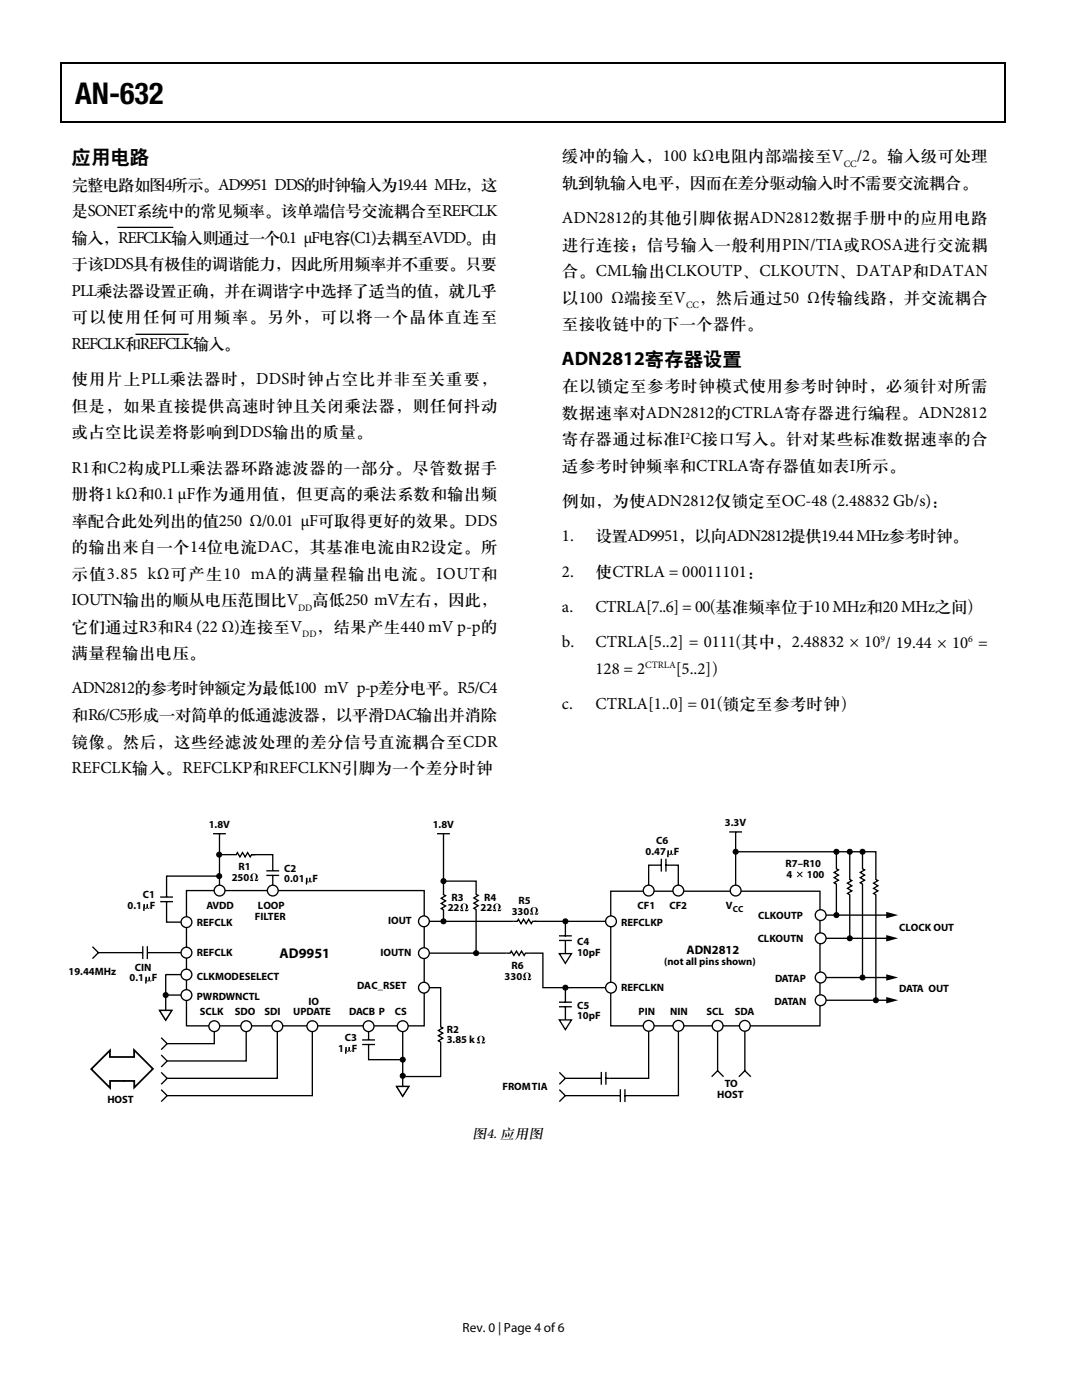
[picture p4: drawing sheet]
<svg xmlns="http://www.w3.org/2000/svg" width="216mm" height="279mm" viewBox="0 0 216 279" stroke-linecap="round" stroke-linejoin="round" font-family="sans-serif">
<path d="M121.9 177.9h41.7v26.8h-41.7zM163.6 182.6h13.7M163.6 187.3h13.7M163.6 195.1h13.7M163.6 199.6h13.7" fill="none" stroke="#000" stroke-width=".26"/>
<path d="M159.1 173.9l.5 .5 .4-.5 .2 .2-.5 .4 .5 .5-.2 .1-.4-.5-.5 .5-.1-.1 .5-.5-.5-.4zM176.8 182l2.4 .6-2.4 .7zM176.8 186.6l2.4 .7-2.4 .6zM176.8 194.4l2.4 .7-2.4 .6zM176.8 199l2.4 .6-2.4 .6z" fill="#000"/>
<path d="M37.2 177.7h47.4v27h-47.4z" fill="#fff"/>
<g fill="none" stroke="#000" stroke-width=".26">
<path d="M32 179h2.5M32 179.9h2.5M33.2 179.8v4.2h4M37.2 177.7h47.4v27h-47.4zM42.5 166.4h2.6M43.8 166.4v11.3M43.8 174.8h-10.6v4.2M50.2 170.6h4.2v3.2M53.1 173.8h2.6M53.1 174.7h2.6M54.4 174.6v3.1M87.2 166.4h2.6"/>
<path d="M88.5 166.4v12.1l.4 .3-.9 .5 .9 .5-.9 .5 .9 .5-.9 .5 .5 .3v2.3M89 175.8h6v2.7l.4 .2-.9 .5 .9 .5-.9 .5 .9 .5-.9 .6 .5 .2v8.7M132 171.4v2.5M132 172.7h-2.6v4.7M132.8 172.7h2.5v4.7M132.9 171.4v2.5M145.5 166h2.6M146.8 170h28v5.5l.4 .2-.9 .6 .9 .5-.9 .5 .9 .5-.9 .5 .5 .3v21M146.8 166v11.4M166.9 170v3.4l.4 .2-.9 .5 .9 .5-.9 .6 .9 .5-.9 .5 .5 .2v6.2M169.6 170v5.5l.4 .2-.9 .6 .9 .5-.9 .5 .9 .5-.9 .5 .5 .3v8.7M172.1 170v3.4l.4 .2-.9 .5 .9 .5-.9 .6 .9 .5-.9 .5 .5 .2v18.7"/>
<path d="M37.2 194.5h-4.1v7.1M84.6 197.1h3.3v7.8l.4 .3-.8 .5 .9 .5-.9 .5 .8 .5-.8 .5 .4 .3v6.8h-7M105.6 190.2h2.7v6.9h13.6M106.6 183.9h15.3M72.3 207.5h2.5M72.3 208.5h2.5M73.5 208.4v3.1h6.9M73.5 204.7v2.8M112.8 215.2h7.2M120 213.9v2.6M120.8 215.2h.8M120.9 213.9v2.6"/>
</g>
<g fill="#000">
<path d="M50.2 174.5a.7 .7 0 0 1 1.1 0 .7 .7 0 0 1-.3 1l.4 .1 .2-.2-.2 .4h-.6l.2-.6a.62 .62 0 0 0-.3-.8 1 1 0 0 0-.1 1.4h-.6l-.2-.4 .1 .2h.5a.7 .7 0 0 1-.2-1.1zM61.1 175.2h.3v.7l.1 .1 .1-.1 .1-.7h.3v.7l.3-.1v.2l-.4 .1-.1-.3-.2 .3-.3-.2v.6h-.3zM133.2 169.7h.3v.7l.1 .1 .2-.1v-.7h.3v.7l.3-.1v.2l-.4 .1-.1-.2-.2 .3-.3-.2v.5h-.3zM28.6 180.4h.3l.1 .8h.1h.1v-.8h.3l.1 .8 .2-.2v.2l-.3 .1-.1-.2-.3 .3-.2-.2-.1 .6h-.2zM29 194.9h.3v.8h.2h.1v-.8h.3l.1 .8 .2-.2v.2l-.3 .1-.1-.2-.3 .3-.3-.2v.6h-.2zM92.1 180.5a.7 .7 0 0 1 1.1 0 .7 .7 0 0 1-.3 1.1h.5l.1-.2-.1 .4h-.6l.2-.6a.62 .62 0 0 0-.4-.8 1 1 0 0 0-.1 1.4h-.6l-.1-.4 .1 .2h.4a.7 .7 0 0 1-.2-1.1zM98.6 180.5a.7 .7 0 0 1 1.1 0 .7 .7 0 0 1-.2 1.1h.4l.1-.2-.1 .4h-.6l.2-.6a.62 .62 0 0 0-.3-.8 1 1 0 0 0-.2 1.4h-.6l-.1-.4 .1 .2h.4a.7 .7 0 0 1-.2-1.1zM104.6 194.3a.7 .7 0 0 1 1.1-.1 .7 .7 0 0 1-.2 1.1h.4l.1-.1-.1 .4h-.6l.2-.6a.62 .62 0 0 0-.3-.9 1 1 0 0 0-.2 1.5h-.6l-.1-.4 .1 .1h.4a.7 .7 0 0 1-.2-1zM106.1 181.2a.71 .71 0 0 1 1.1 0 .71 .71 0 0 1-.3 1.1h.4l.2-.2-.2 .4h-.6l.2-.5a.62 .62 0 0 0-.3-.9 1 1 0 0 0-.1 1.4h-.7l-.1-.4 .1 .2h.5a.7 .7 0 0 1-.2-1.1zM68.9 209h.3v.7l.2 .1 .1-.1v-.7h.3v.7l.3-.1v.2l-.3 .1-.1-.3-.3 .3-.3-.2v.6h-.2zM95.4 206.9a.7 .7 0 0 1 1.1 0 .7 .7 0 0 1-.2 1.1h.4l.2-.2-.2 .4h-.6l.2-.6a.62 .62 0 0 0-.3-.8 1 1 0 0 0-.1 1.4h-.7l-.1-.4 .1 .2h.5a.7 .7 0 0 1-.3-1.1z"/>
<circle cx="43.7" cy="170.6" r=".5"/>
<circle cx="43.7" cy="174.8" r=".5"/>
<circle cx="88.5" cy="175.8" r=".5"/>
<circle cx="146.8" cy="170" r=".5"/>
<circle cx="166.9" cy="170" r=".5"/>
<circle cx="169.6" cy="170" r=".5"/>
<circle cx="172.1" cy="170" r=".5"/>
<circle cx="33.1" cy="198.6" r=".5"/>
<circle cx="88.5" cy="183.9" r=".5"/>
<circle cx="95" cy="190.2" r=".5"/>
<circle cx="166.9" cy="182.6" r=".5"/>
<circle cx="169.6" cy="187.3" r=".5"/>
<circle cx="172.1" cy="195.1" r=".5"/>
<circle cx="174.8" cy="199.6" r=".5"/>
<circle cx="80.4" cy="211.5" r=".5"/>
<circle cx="80.4" cy="214.7" r=".5"/>
</g>
<g fill="none" stroke="#000" stroke-width=".2">
<circle cx="43.7" cy="170.6" r=".5"/>
<circle cx="43.7" cy="174.8" r=".5"/>
<circle cx="88.5" cy="175.8" r=".5"/>
<circle cx="146.8" cy="170" r=".5"/>
<circle cx="166.9" cy="170" r=".5"/>
<circle cx="169.6" cy="170" r=".5"/>
<circle cx="172.1" cy="170" r=".5"/>
<circle cx="33.1" cy="198.6" r=".5"/>
<circle cx="88.5" cy="183.9" r=".5"/>
<circle cx="95" cy="190.2" r=".5"/>
<circle cx="166.9" cy="182.6" r=".5"/>
<circle cx="169.6" cy="187.3" r=".5"/>
<circle cx="172.1" cy="195.1" r=".5"/>
<circle cx="174.8" cy="199.6" r=".5"/>
<circle cx="80.4" cy="211.5" r=".5"/>
<circle cx="80.4" cy="214.7" r=".5"/>
</g>
<path d="M31.9 201.7h2.4l-1.2 1.9z" fill="#fff"/>
<path d="M31.9 201.7h2.4l-1.2 1.9z" fill="none" stroke="#000" stroke-width=".26"/>
<path d="M31.9 201.7h2.4l-1.2 1.9z" fill="#fff"/>
<path d="M31.9 201.7h2.4l-1.2 1.9z" fill="none" stroke="#000" stroke-width=".26"/>
<path d="M80.4 204.7v12.1z" fill="#fff"/>
<path d="M80.4 204.7v12.1" fill="none" stroke="#000" stroke-width=".26"/>
<path d="M79.1 216.8h2.5l-1.3 2z" fill="#fff"/>
<path d="M79.1 216.8h2.5l-1.3 2z" fill="none" stroke="#000" stroke-width=".26"/>
<path d="M79.1 216.8h2.5l-1.3 2z" fill="#fff"/>
<path d="M44.2 170.6h2.9l.3-.4 .5 .8 .5-.9 .5 .9 .5-.8 .5 .8 .3-.4h.7M101 190.2h.8l.2-.4 .5 .9 .6-.9 .5 .9 .5-.9 .5 .9 .3-.5h.7M102.5 183.9h.7l.2-.4 .6 .8 .5-.8 .5 .8 .5-.8 .5 .8 .3-.4h.7M111.5 187.7h2.6M111.5 186.8h2.6M112.8 184.2v2.7M112.8 187.6v2.7M79.1 216.8h2.5l-1.3 2z" fill="none" stroke="#000" stroke-width=".26"/>
<circle cx="112.8" cy="183.9" r=".5" fill="#000"/>
<circle cx="112.8" cy="183.9" r=".5" fill="none" stroke="#000" stroke-width=".2"/>
<path d="M111.6 190.3h2.4l-1.2 2z" fill="#fff"/>
<path d="M111.6 190.3h2.4l-1.2 2zM112.8 197.4v2.7M111.5 200.9h2.6M111.5 200h2.6M112.8 200.9v2.6" fill="none" stroke="#000" stroke-width=".26"/>
<circle cx="112.8" cy="197.1" r=".5" fill="#000"/>
<circle cx="112.8" cy="197.1" r=".5" fill="none" stroke="#000" stroke-width=".2"/>
<path d="M111.6 203.5h2.4l-1.2 2z" fill="#fff"/>
<g fill="none" stroke="#000" stroke-width=".26">
<path d="M18.4 188.9l1.2 1.2-1.2 1.2M19.6 190.1h8.9M28.5 188.8v2.6M29.4 190.1h7.8M29.4 188.8v2.6M84.8 190.2h16.2M84.8 183.9h17.7M32.2 214l1.2 1.2-1.2 1.2M32.2 217.5l1.2 1.2-1.2 1.2M32.2 210.6l1.2 1.1-1.2 1.2M32.2 207.1l1.2 1.2-1.2 1.2M111.6 203.5h2.4l-1.2 2z"/>
<path d="M111.6 214l1.2 1.2-1.2 1.2M111.6 217.5l1.2 1.2-1.2 1.2M112.8 218.7h11M123.8 217.4v2.5M124.7 217.4v2.5M129.4 204.7v10.5h-7.8M135.4 204.7v14h-10.8M142 214.9l1.2-1.2 1.2 1.2M143.2 204.7v9M147.4 214.9l1.2-1.2 1.2 1.2M148.6 204.7v9"/>
</g>
<path d="M33.1 198.6h4.1z" fill="#fff"/>
<path d="M33.1 198.6h4.1M42.8 204.7v3.6h-9.4M49.1 204.7v7h-15.7M55.3 204.7v10.5h-21.9M62.3 204.7v14h-28.9" fill="none" stroke="#000" stroke-width=".26"/>
<path d="M21.9 209.6v1.3h4.9v-1.3l3.7 3.7-3.7 3.7v-1.3h-4.8v1.4l-3.8-3.7z" fill="#fff"/>
<path d="M21.9 209.6v1.3h4.9v-1.3l3.7 3.7-3.7 3.7v-1.3h-4.8v1.4l-3.8-3.7z" fill="none" stroke="#000" stroke-width=".35"/>
<circle cx="43.8" cy="177.7" r="1.08" fill="#fff"/>
<circle cx="43.8" cy="177.7" r="1.08" fill="none" stroke="#000" stroke-width=".26"/>
<circle cx="37.2" cy="184" r="1.08" fill="#fff"/>
<circle cx="37.2" cy="184" r="1.08" fill="none" stroke="#000" stroke-width=".26"/>
<circle cx="84.6" cy="183.9" r="1.08" fill="#fff"/>
<circle cx="84.6" cy="183.9" r="1.08" fill="none" stroke="#000" stroke-width=".26"/>
<circle cx="84.6" cy="190.2" r="1.08" fill="#fff"/>
<circle cx="84.6" cy="190.2" r="1.08" fill="none" stroke="#000" stroke-width=".26"/>
<circle cx="84.6" cy="197.1" r="1.08" fill="#fff"/>
<circle cx="84.6" cy="197.1" r="1.08" fill="none" stroke="#000" stroke-width=".26"/>
<circle cx="37.2" cy="190.1" r="1.08" fill="#fff"/>
<circle cx="37.2" cy="190.1" r="1.08" fill="none" stroke="#000" stroke-width=".26"/>
<circle cx="37.2" cy="194.5" r="1.08" fill="#fff"/>
<circle cx="37.2" cy="194.5" r="1.08" fill="none" stroke="#000" stroke-width=".26"/>
<circle cx="37.2" cy="198.6" r="1.08" fill="#fff"/>
<circle cx="37.2" cy="198.6" r="1.08" fill="none" stroke="#000" stroke-width=".26"/>
<circle cx="42.8" cy="204.8" r="1.08" fill="#fff"/>
<circle cx="42.8" cy="204.8" r="1.08" fill="none" stroke="#000" stroke-width=".26"/>
<circle cx="49.1" cy="204.8" r="1.08" fill="#fff"/>
<circle cx="49.1" cy="204.8" r="1.08" fill="none" stroke="#000" stroke-width=".26"/>
<circle cx="55.3" cy="204.8" r="1.08" fill="#fff"/>
<circle cx="55.3" cy="204.8" r="1.08" fill="none" stroke="#000" stroke-width=".26"/>
<circle cx="62.3" cy="204.8" r="1.08" fill="#fff"/>
<circle cx="62.3" cy="204.8" r="1.08" fill="none" stroke="#000" stroke-width=".26"/>
<circle cx="73.5" cy="204.8" r="1.08" fill="#fff"/>
<circle cx="73.5" cy="204.8" r="1.08" fill="none" stroke="#000" stroke-width=".26"/>
<circle cx="80.4" cy="204.8" r="1.08" fill="#fff"/>
<circle cx="80.4" cy="204.8" r="1.08" fill="none" stroke="#000" stroke-width=".26"/>
<circle cx="54.4" cy="177.7" r="1.08" fill="#fff"/>
<circle cx="54.4" cy="177.7" r="1.08" fill="none" stroke="#000" stroke-width=".26"/>
<circle cx="129.4" cy="177.7" r="1.08" fill="#fff"/>
<circle cx="129.4" cy="177.7" r="1.08" fill="none" stroke="#000" stroke-width=".26"/>
<circle cx="121.9" cy="183.9" r="1.08" fill="#fff"/>
<circle cx="121.9" cy="183.9" r="1.08" fill="none" stroke="#000" stroke-width=".26"/>
<circle cx="121.9" cy="197.1" r="1.08" fill="#fff"/>
<circle cx="121.9" cy="197.1" r="1.08" fill="none" stroke="#000" stroke-width=".26"/>
<circle cx="129.4" cy="204.7" r="1.08" fill="#fff"/>
<circle cx="129.4" cy="204.7" r="1.08" fill="none" stroke="#000" stroke-width=".26"/>
<circle cx="135.4" cy="204.7" r="1.08" fill="#fff"/>
<circle cx="135.4" cy="204.7" r="1.08" fill="none" stroke="#000" stroke-width=".26"/>
<circle cx="143.2" cy="204.7" r="1.08" fill="#fff"/>
<circle cx="143.2" cy="204.7" r="1.08" fill="none" stroke="#000" stroke-width=".26"/>
<circle cx="148.6" cy="204.7" r="1.08" fill="#fff"/>
<circle cx="148.6" cy="204.7" r="1.08" fill="none" stroke="#000" stroke-width=".26"/>
<circle cx="135.3" cy="177.7" r="1.08" fill="#fff"/>
<circle cx="135.3" cy="177.7" r="1.08" fill="none" stroke="#000" stroke-width=".26"/>
<circle cx="146.8" cy="177.7" r="1.08" fill="#fff"/>
<circle cx="146.8" cy="177.7" r="1.08" fill="none" stroke="#000" stroke-width=".26"/>
<circle cx="163.8" cy="182.6" r="1.08" fill="#fff"/>
<circle cx="163.8" cy="182.6" r="1.08" fill="none" stroke="#000" stroke-width=".26"/>
<circle cx="163.8" cy="187.3" r="1.08" fill="#fff"/>
<circle cx="163.8" cy="187.3" r="1.08" fill="none" stroke="#000" stroke-width=".26"/>
<circle cx="163.8" cy="195.1" r="1.08" fill="#fff"/>
<circle cx="163.8" cy="195.1" r="1.08" fill="none" stroke="#000" stroke-width=".26"/>
<circle cx="163.8" cy="199.6" r="1.08" fill="#fff"/>
<circle cx="163.8" cy="199.6" r="1.08" fill="none" stroke="#000" stroke-width=".26"/>
<path d="M12.1 12.5h.3v1h-.3z" fill="#040000"/>
<path d="M12.1 12.6h188.2" fill="none" stroke="#040000" stroke-width=".25"/>
<g fill="#040000">
<path d="M200.3 12.5h.3v1h-.3z"/>
<path d="M200.3 12.5h.3v.2h-.3z"/>
</g>
<path d="M12.3 13.5v10.9M12.1 24.3h65.7" fill="none" stroke="#040000" stroke-width=".25"/>
<path d="M77.5 24.2h.3v.2h-.3z" fill="#040000"/>
<path d="M200.5 13.5v10.9M77.8 24.3h122.5" fill="none" stroke="#040000" stroke-width=".25"/>
<path d="M200.3 24.2h.3v.2h-.3z" fill="#040000"/>
<path d="M23.5 45.4h11M27.2 66.7h10.3" fill="none" stroke="#040000" stroke-width=".25"/>
<text font-size="6" fill="#040000" x="15" y="20.7">AN-632</text>
<g font-size="3.9" fill="#080103">
<text x="14.3" y="32.6">应用电路</text>
<text x="112.1" y="72.8">ADN2812寄存器设置</text>
</g>
<g font-size="3.4" fill="#080103">
<text x="112.1" y="32.2">缓冲的输入，100 kΩ电阻内部端接至V</text>
<text x="171" y="32.2">/2。输入级可处理</text>
<text x="14.3" y="37.9">完整电路如图4所示。AD9951 DDS的时钟输入为19.44 MHz，这</text>
<text x="112.1" y="37.5">轨到轨输入电平，因而在差分驱动输入时不需要交流耦合。</text>
<text x="14.3" y="43.1">是SONET系统中的常见频率。该单端信号交流耦合至REFCLK</text>
<text x="112.1" y="44.6">ADN2812的其他引脚依据ADN2812数据手册中的应用电路</text>
<text x="14.3" y="48.4">输入，REFCLK输入则通过一个0.1 µF电容(C1)去耦至AVDD。由</text>
<text x="14.3" y="53.7">于该DDS具有极佳的调谐能力，因此所用频率并不重要。只要</text>
<text x="112.1" y="49.8">进行连接；信号输入一般利用PIN/TIA或ROSA进行交流耦</text>
<text x="14.3" y="59">PLL乘法器设置正确，并在调谐字中选择了适当的值，就几乎</text>
<text x="112.1" y="55.1">合。CML输出CLKOUTP、CLKOUTN、DATAP和DATAN</text>
<text x="14.3" y="64.3">可以使用任何可用频率。另外，可以将一个晶体直连至</text>
<text x="112.1" y="65.7">至接收链中的下一个器件。</text>
<text x="112.1" y="60.4">以100 Ω端接至V</text>
<text x="139.5" y="60.4">，然后通过50 Ω传输线路，并交流耦合</text>
<text x="14.3" y="69.6">REFCLK和REFCLK输入。</text>
<text x="14.3" y="76.7">使用片上PLL乘法器时，DDS时钟占空比并非至关重要，</text>
<text x="14.3" y="82">但是，如果直接提供高速时钟且关闭乘法器，则任何抖动</text>
<text x="112.1" y="78.1">在以锁定至参考时钟模式使用参考时钟时，必须针对所需</text>
<text x="112.1" y="83.4">数据速率对ADN2812的CTRLA寄存器进行编程。ADN2812</text>
<text x="14.3" y="87.2">或占空比误差将影响到DDS输出的质量。</text>
<text x="112.1" y="88.7">寄存器通过标准I C接口写入。针对某些标准数据速率的合</text>
<text x="14.3" y="94.3">R1和C2构成PLL乘法器环路滤波器的一部分。尽管数据手</text>
<text x="112.1" y="93.9">适参考时钟频率和CTRLA寄存器值如表I所示。</text>
<text x="14.3" y="99.6">册将1 kΩ和0.1 µF作为通用值，但更高的乘法系数和输出频</text>
<text x="112.1" y="101">例如，为使ADN2812仅锁定至OC-48 (2.48832 Gb/s)：</text>
<text x="14.3" y="104.9">率配合此处列出的值250 Ω/0.01 µF可取得更好的效果。DDS</text>
<text x="14.3" y="110.2">的输出来自一个14位电流DAC，其基准电流由R2设定。所</text>
<text x="112.1" y="108.1">1.</text>
<text x="118.8" y="108.1">设置AD9951，以向ADN2812提供19.44 MHz参考时钟。</text>
<text x="14.3" y="115.5">示值3.85 kΩ可产生10 mA的满量程输出电流。IOUT和</text>
<text x="112.1" y="115.1">2.</text>
<text x="118.8" y="115.1">使CTRLA = 00011101：</text>
<text x="14.3" y="120.8">IOUTN输出的顺从电压范围比V</text>
<text x="62.3" y="120.8">高低250 mV左右，因此，</text>
<text x="112.1" y="122.2">a.</text>
<text x="118.8" y="122.2">CTRLA[7..6] = 00(基准频率位于10 MHz和20 MHz之间)</text>
<text x="14.3" y="126.1">它们通过R3和R4 (22 Ω)连接至V</text>
<text x="14.3" y="131.3">满量程输出电压。</text>
<text x="63.2" y="126.1">，结果产生440 mV p-p的</text>
<text x="112.1" y="129.2">b.</text>
<text x="118.8" y="129.2">CTRLA[5..2] = 0111(其中，2.48832 × 10 / 19.44 × 10 =</text>
<text x="118.8" y="134.5">128 = 2</text>
<text x="134.9" y="134.5">[5..2]）</text>
<text x="14.3" y="138.4">ADN2812的参考时钟额定为最低100 mV p-p差分电平。R5/C4</text>
<text x="14.3" y="143.7">和R6/C5形成一对简单的低通滤波器，以平滑DAC输出并消除</text>
<text x="112.1" y="141.6">c.</text>
<text x="118.8" y="141.6">CTRLA[1..0] = 01(锁定至参考时钟）</text>
<text x="14.3" y="149">镜像。然后，这些经滤波处理的差分信号直流耦合至CDR</text>
<text x="14.3" y="154.3">REFCLK输入。REFCLKP和REFCLKN引脚为一个差分时钟</text>
</g>
<text font-size="2.9" fill="#040000" x="94.3" y="227.2">图4. 应用图</text>
<text font-size="2.8" x="55.8" y="191.2">AD9951</text>
<text font-size="2.6" fill="#040000" x="92.3" y="265.8">Rev. 0 | Page 4 of 6</text>
<text font-size="2.5" x="137" y="190.5">ADN2812</text>
<g font-size="2.1">
<text x="41.7" y="165.2">1.8V</text>
<text x="86.4" y="165.2">1.8V</text>
<text x="144.6" y="164.9">3.3V</text>
<text x="47.6" y="173.7">R1</text>
<text x="56.7" y="174">C2</text>
<text x="128.8" y="170.6">0.47</text>
<text x="130.9" y="168.5">C6</text>
<text x="134.5" y="170.6">F</text>
<text x="156.8" y="173">R7–R10</text>
<text x="28.5" y="179.3">C1</text>
<text x="46.2" y="175.8">250</text>
<text x="56.7" y="176.1">0.01</text>
<text x="62.4" y="176.1">F</text>
<text x="90.1" y="179.7">R3</text>
<text x="96.6" y="179.7">R4</text>
<text x="156.9" y="175.2">4</text>
<text x="161" y="175.2">100</text>
<text x="25.4" y="181.4">0.1</text>
<text x="29.9" y="181.4">F</text>
<text x="39.3" y="184.8">REFCLK</text>
<text x="41.2" y="181.4">AVDD</text>
<text x="50.9" y="183.5">FILTER</text>
<text x="51.5" y="181.4">LOOP</text>
<text x="77.4" y="184.4">IOUT</text>
<text x="89.3" y="181.8">22</text>
<text x="95.9" y="181.8">22</text>
<text x="102.1" y="182.5">330</text>
<text x="103.5" y="180.4">R5</text>
<text x="123.9" y="184.8">REFCLKP</text>
<text x="127.2" y="181.4">CF1</text>
<text x="133.6" y="181.4">CF2</text>
<text x="144.8" y="181.4">V</text>
<text x="151.3" y="183.3">CLKOUTP</text>
<text x="179.4" y="185.7">CLOCK OUT</text>
<text x="39.3" y="190.7">REFCLK</text>
<text x="75.9" y="190.9">IOUTN</text>
<text x="115.1" y="188.6">C4</text>
<text x="115.1" y="190.7">10pF</text>
<text x="151.2" y="188">CLKOUTN</text>
<text x="13.7" y="194.6">19.44MHz</text>
<text x="25.8" y="195.9">0.1</text>
<text x="26.9" y="193.8">CIN</text>
<text x="30.3" y="195.9">F</text>
<text x="39.3" y="195.6">CLKMODESELECT</text>
<text x="71.3" y="197.4">DAC_RSET</text>
<text x="100.7" y="195.6">330</text>
<text x="102" y="193.5">R6</text>
<text x="123.9" y="197.8">REFCLKN</text>
<text x="132.5" y="192.6">(not all pins shown)</text>
<text x="154.6" y="196">DATAP</text>
<text x="39.3" y="199.6">PWRDWNCTL</text>
<text x="39.9" y="202.7">SCLK</text>
<text x="46.8" y="202.7">SDO</text>
<text x="52.8" y="202.7">SDI</text>
<text x="58.5" y="202.6">UPDATE</text>
<text x="61.6" y="200.5">IO</text>
<text x="69.7" y="202.7">DACB P</text>
<text x="78.8" y="202.7">CS</text>
<text x="115.1" y="201.3">C5</text>
<text x="115.1" y="203.4">10pF</text>
<text x="127.4" y="202.7">PIN</text>
<text x="133.7" y="202.7">NIN</text>
<text x="141" y="202.7">SCL</text>
<text x="146.6" y="202.7">SDA</text>
<text x="154.5" y="200.7">DATAN</text>
<text x="179.4" y="198.1">DATA OUT</text>
<text x="67.5" y="209.9">1</text>
<text x="68.8" y="207.8">C3</text>
<text x="70.2" y="209.9">F</text>
<text x="89.1" y="206.1">R2</text>
<text x="89.1" y="208.2">3.85 k</text>
<text x="21.4" y="220.1">HOST</text>
<text x="100.3" y="217.5">FROM TIA</text>
<text x="143.1" y="219.1">HOST</text>
<text x="144.6" y="217">TO</text>
</g>
<g font-size="2" fill="#080103">
<text x="168.4" y="33.3">CC</text>
<text x="136.9" y="61.5">CC</text>
<text x="136.8" y="87.5">2</text>
<text x="59.5" y="121.9">DD</text>
<text x="60.3" y="127.2">DD</text>
<text x="175.7" y="128.1">9</text>
<text x="193.2" y="128.1">6</text>
<text x="128.7" y="133.4">CTRLA</text>
</g>
<text font-size="1.8" x="146.3" y="181.9">CC</text>
</svg>
